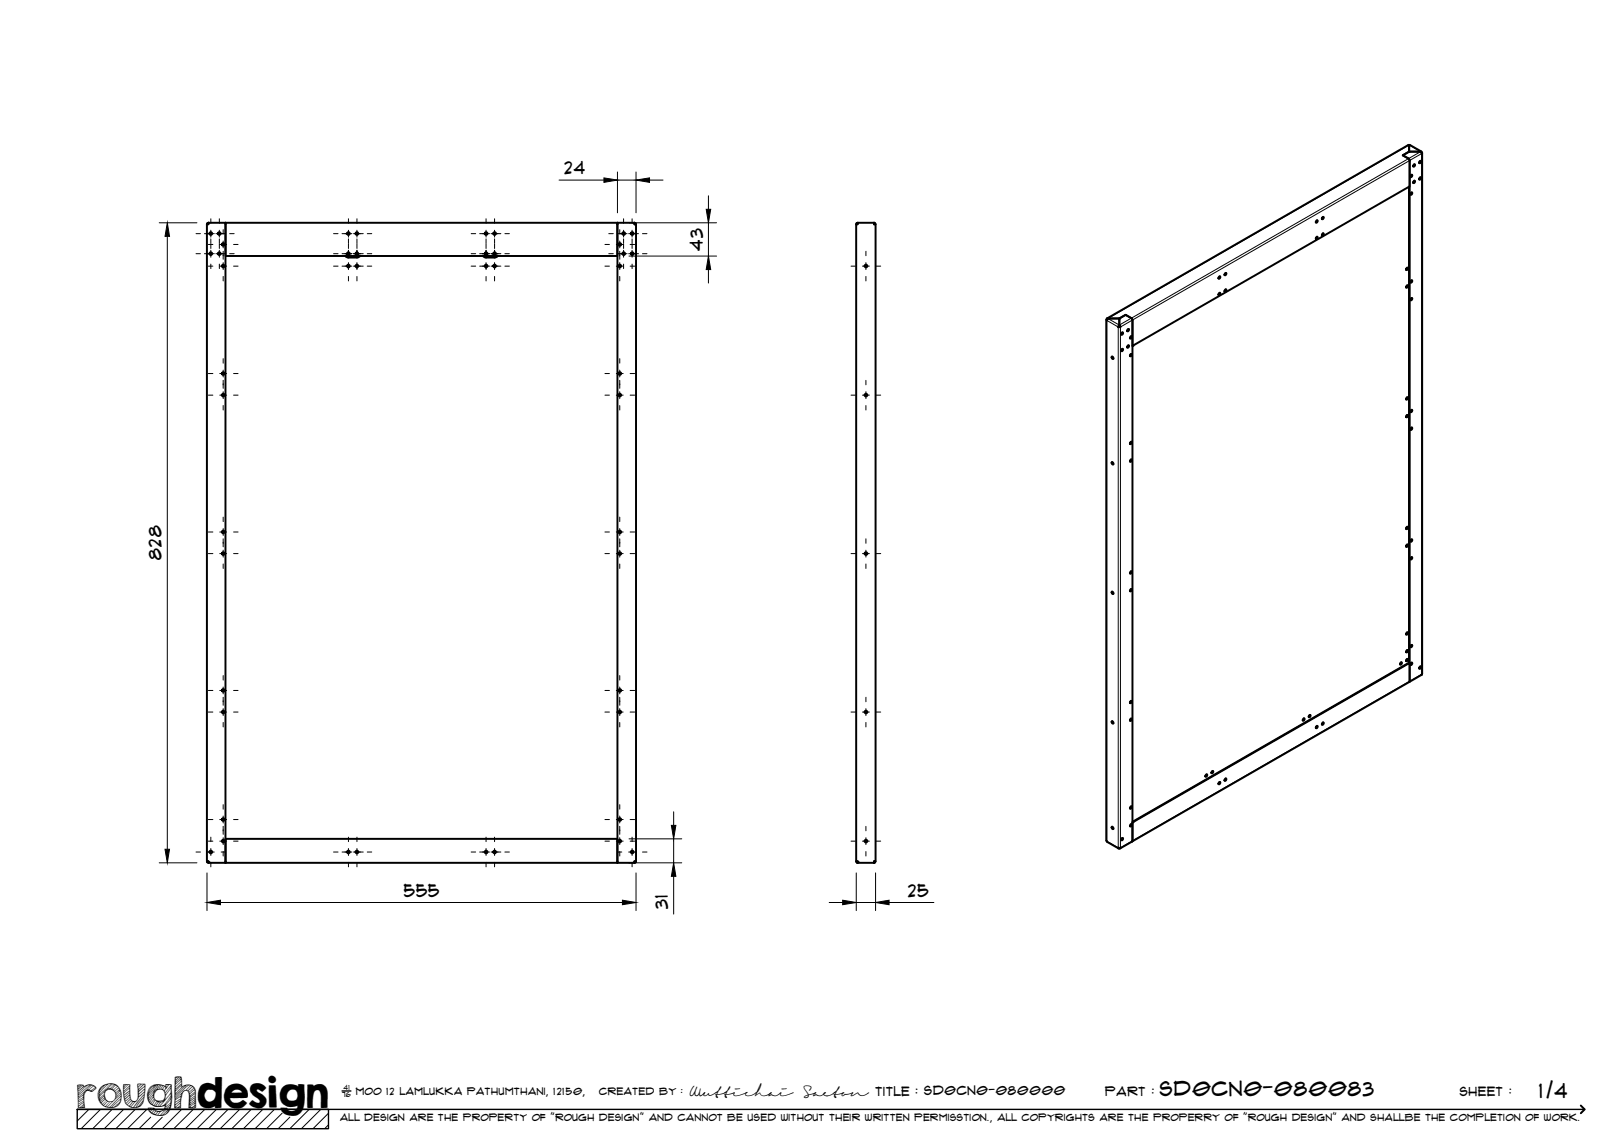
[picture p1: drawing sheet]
<svg xmlns="http://www.w3.org/2000/svg" width="420mm" height="297mm" viewBox="0 0 420 297" stroke-linecap="round" stroke-linejoin="round" font-family="sans-serif">
<!-- layer: Visible -->
<g fill="none" stroke="#000" stroke-width=".51">
<path d="M364.6 39.2v.1M364.6 39.3h.1M364.6 37.7h.1M364.6 37.6h.1M364.6 39.3l-1.7 .9M364.6 39.2l2.9 .1M364.6 39.3h2.9M367.5 39.3l.3 .4v-.3M367.5 39.2h.3l-.1 .3M367.7 39.2l-3-1.7-.1 1.7M367.9 39.6v134.8l-.2 .3-74.8 43M53.5 58v164.9l.4 .4-.2-.5"/>
<path d="M53.9 57.6l-.2 .4M53.9 57.6l-.4 .4M53.9 57.6h4.4M54 57.6l-.1 .4h-.4M58.3 57.6v165.2M58.3 57.6h101.4M58.3 57.8h.1M58.4 57.6v8.6h101.3v-8.6M159.7 57.8h.1M159.7 57.6v165.7M159.7 57.6h4.4M164.1 57.6l.2 .4"/>
<path d="M164.5 58v164.8M221.5 58l.4-.4-.2 .4M221.5 58v164.8M226.1 57.6h-4.2v.4h-.4M226.1 57.6l.2 .4M226.1 57.6l.4 .4h-.4zM226.5 58v164.8h-.4v.5M340.5 57.1l.3-.1 .1 .2-.4 .4zM340.7 57l-.3 .5M342.1 56.3l.3-.2 .1 .2-.4 .4zM342.3 56.1l-.3 .6M362.9 40.2l1.5 .8"/>
<path d="M364.4 41l-1.5-.8 1.7-1-.1-1.7-78.1 44.9M364.4 41l.3 .5M364.6 48.3v123.2M364.7 41.5v6.7l-71.7 41.3v-6.7M364.7 41.5v134.8M365 45.4l.3-.2 .1 .2-.4 .4zM365 49.9l.3-.1 .1 .2-.4 .4zM365.2 45.2l-.3 .6M365.2 49.8l-.3 .5M365.7 46.9l.3-.1 .1 .1-.4 .5zM365.7 42.6l.3-.1 .1 .2-.4 .4zM365.9 46.8l-.3 .5"/>
<path d="M365.9 42.5l-.3 .5M367.3 46l.3-.1v.1l-.4 .5zM367.3 41.8l.3-.2v.2l-.4 .4zM367.5 45.9l-.3 .5M367.5 41.6l-.3 .6M89.3 66.2l.8 .4M90.1 66.6h2.2M93.1 66.2l-.8 .4M128.8 66.2l-.8 .4h-2.2l-.8-.4M315.4 75.9l.3-.1v.1l-.4 .5zM315.4 71.6l.3-.1v.2l-.4 .4zM315.6 75.8l-.3 .5"/>
<path d="M315.6 71.5l-.3 .5M316.9 75l.3-.1 .1 .1-.4 .5zM316.9 70.8l.3-.2 .1 .2-.4 .4zM317.1 74.9l-.3 .5M317.1 70.6l-.3 .6M340.5 61.4l.3-.1 .1 .1-.4 .5zM340.7 61.3l-.3 .5M342.1 60.5l.3-.1 .1 .1-.4 .5zM342.3 60.4l-.3 .5M363.9 69.4l.3-.1 .1 .1-.5 .5zM363.9 74l.3-.2 .1 .2-.5 .4zM364.1 69.3l-.3 .5"/>
<path d="M364.1 73.8l-.3 .6M365 72.7l.3-.2 .1 .2-.4 .4zM365 77.2l.3-.1 .1 .2-.4 .4zM365.2 72.5l-.3 .6M365.2 77.1l-.3 .5M286.2 82.7v134.8l.2 .3 3 1.7M286.4 82.6v.3M286.6 82.4h3l1.6-.9 1.5 .8 .3 .5M286.6 82.4h-.2v.2M286.6 82.4l-.3 .5M286.6 82.4h3M287.7 92.3l.3 .5"/>
<path d="M289.3 84.6h.6M289.4 84.5h.3M289.6 82.4v1.9l-.3 .3M289.6 82.6h.1M289.6 82.4l1.6-.9 1.5 .8 .3 .5M289.6 82.4v1.9l.3 .3-.3-.5-.3 .5M290.2 90.4l.3-.1 .1 .1-.5 .5zM290.2 86.1l.3-.1 .1 .2-.5 .4zM290.4 90.3l-.3 .5M290.4 86l-.3 .5M291.2 81.5h.1M291.7 89.5l.3-.1 .1 .1-.4 .5z"/>
<path d="M291.7 85.3l.3-.2 .1 .2-.4 .4zM292 89.4l-.4 .5M292 85.1l-.4 .6M292.5 87.1l.3-.1v.2l-.4 .4zM292.5 91.7l.3-.1v.1l-.4 .5zM292.7 87l-.4 .5M292.7 91.6l-.4 .5M293 82.8v134.8v-4.8l71.7-41.3v4.8M287.7 119.6l.3 .5M292.5 114.4l.3-.1v.2l-.4 .4zM292.5 119l.3-.1v.1l-.4 .5zM292.7 114.3l-.4 .5"/>
<path d="M292.7 118.9l-.4 .5M363.9 102.9l.3-.1 .1 .2-.5 .4zM363.9 107.5l.3-.1 .1 .1-.5 .5zM364.1 102.8l-.3 .5M364.1 107.4l-.3 .5M365 106.2l.3-.2 .1 .2-.4 .4zM365 110.8l.3-.2 .1 .2-.4 .4zM365.2 106l-.3 .6M365.2 110.6l-.3 .6M363.9 136.4l.3-.1 .1 .2-.5 .4zM364.1 136.3l-.3 .5M365 139.7l.3-.1 .1 .1-.4 .5z"/>
<path d="M365.2 139.5l-.3 .6M287.7 153.1l.3 .5M292.5 147.9l.3-.1v.2l-.4 .4zM292.5 152.5l.3-.1v.2l-.4 .4zM292.7 147.8l-.4 .6M292.7 152.4l-.4 .5M363.9 141l.3-.1 .1 .2-.5 .4zM364.1 140.9l-.3 .5M365 144.3l.3-.1 .1 .1-.4 .5zM365.2 144.1l-.3 .6M362.3 171.5l.3-.1 .1 .1-.4 .5zM362.6 171.4l-.4 .5"/>
<path d="M363.9 163.7l.3-.1 .1 .2-.5 .4zM363.9 168.3l.3-.1 .1 .2-.5 .4zM363.9 170.6l.3-.1 .1 .1-.5 .5zM364.1 163.6l-.3 .6M364.1 168.2l-.3 .5M364.1 170.5l-.3 .5M364.7 171.5l-71.7 41.1M364.7 176.2l-.1 .2 .1-.1M365 167l.3-.1 .1 .1-.4 .5zM365 171.6l.3-.1 .1 .1-.4 .5zM365.2 166.9l-.3 .5M365.2 171.4l-.3 .6"/>
<path d="M367.3 172.6l.3-.2v.2l-.4 .4zM367.5 172.4l-.3 .6M287.7 186.6l.3 .6M292.5 181.5l.3-.2v.2l-.4 .5zM292.5 186l.3-.1v.2l-.4 .4zM292.7 181.3l-.4 .6M292.7 185.9l-.4 .6M313.5 199.6l.3-.1 .1 .1-.4 .5zM313.7 199.5l-.3 .5M337.2 186l.3-.1v.1l-.4 .5zM337.4 185.9l-.4 .5M338.7 185.1l.3-.1 .1 .1-.4 .5z"/>
<path d="M338.9 185l-.3 .5M340.5 188l.3-.2 .1 .2-.4 .4zM340.7 187.8l-.3 .6M342.1 187.1l.3-.2 .1 .2-.4 .4zM342.3 186.9l-.3 .6M287.7 213.9l.3 .6M289.3 219.4h.6l-.5 .1zM290.2 216.9l.3-.1 .1 .2-.5 .4zM290.3 217.2l-.2 .1M290.4 216.8l-.3 .6 .1-.1M292.5 213.4l.3-.2v.2l-.4 .4zM292.5 208.8l.3-.1v.1l-.4 .5z"/>
<path d="M292.7 213.2l-.4 .6M292.7 208.6l-.4 .6M292.9 217.7l-3.1 1.8M312 200.5l.3-.1v.1l-.4 .5zM312.2 200.4l-.3 .5M315.4 202.5l.3-.2v.2l-.4 .4zM315.6 202.3l-.3 .6M316.9 201.6l.3-.2 .1 .2-.4 .4zM317.1 201.4l-.3 .6M53.5 222.8h.4l.1 .5h4.3M53.9 223.3h.1M58.3 222.8v.5"/>
<path d="M58.3 223.3h101.4M58.3 223.1h.1M58.4 222.8v-5.7h101.3v6.2M159.7 223.1h.1M159.7 223.3h4.4M164.3 222.8l-.2 .5M164.5 222.8h-.4v.5M164.5 222.8l-.4 .5M221.5 222.8l.4 .5-.2-.5M221.5 222.8h.4v.5h4.2M221.9 223.3h.1M226.3 222.8l-.2 .5"/>
<path d="M226.5 222.8l-.4 .5"/>
<circle cx="164.3" cy="57.8" r=".23"/>
<circle cx="54.5" cy="65.6" r=".35"/>
<circle cx="54.5" cy="60.4" r=".35"/>
<circle cx="56.7" cy="65.6" r=".35"/>
<circle cx="56.7" cy="60.4" r=".35"/>
<circle cx="57.8" cy="68.8" r=".35"/>
<circle cx="57.8" cy="63.2" r=".35"/>
<circle cx="90.1" cy="68.8" r=".35"/>
<circle cx="90.1" cy="65.6" r=".35"/>
<circle cx="90.1" cy="60.4" r=".35"/>
<circle cx="92.3" cy="68.8" r=".35"/>
<circle cx="92.3" cy="65.6" r=".35"/>
<circle cx="92.3" cy="60.4" r=".35"/>
<circle cx="125.8" cy="65.6" r=".35"/>
<circle cx="125.8" cy="60.4" r=".35"/>
<circle cx="125.8" cy="68.8" r=".35"/>
<circle cx="128" cy="65.6" r=".35"/>
<circle cx="128" cy="60.4" r=".35"/>
<circle cx="128" cy="68.8" r=".35"/>
<circle cx="160.3" cy="63.2" r=".35"/>
<circle cx="160.3" cy="68.8" r=".35"/>
<circle cx="161.4" cy="60.4" r=".35"/>
<circle cx="161.4" cy="65.6" r=".35"/>
<circle cx="163.6" cy="65.6" r=".35"/>
<circle cx="163.6" cy="60.4" r=".35"/>
<circle cx="224" cy="68.8" r=".35"/>
<circle cx="57.8" cy="96.6" r=".35"/>
<circle cx="160.3" cy="96.6" r=".35"/>
<circle cx="287.8" cy="92.6" r=".26"/>
<circle cx="57.8" cy="102.2" r=".35"/>
<circle cx="160.3" cy="102.2" r=".35"/>
<circle cx="224" cy="102.2" r=".35"/>
<circle cx="287.8" cy="119.9" r=".26"/>
<circle cx="57.8" cy="137.6" r=".35"/>
<circle cx="160.3" cy="137.6" r=".35"/>
<circle cx="57.8" cy="143.2" r=".35"/>
<circle cx="160.3" cy="143.2" r=".35"/>
<circle cx="224" cy="143.2" r=".35"/>
<circle cx="287.8" cy="153.4" r=".26"/>
<circle cx="57.8" cy="178.6" r=".35"/>
<circle cx="160.3" cy="178.6" r=".35"/>
<circle cx="57.8" cy="184.2" r=".35"/>
<circle cx="160.3" cy="184.2" r=".35"/>
<circle cx="224" cy="184.2" r=".35"/>
<circle cx="287.8" cy="186.9" r=".26"/>
<circle cx="57.8" cy="212" r=".35"/>
<circle cx="57.8" cy="217.6" r=".35"/>
<circle cx="160.3" cy="212" r=".35"/>
<circle cx="160.3" cy="217.6" r=".35"/>
<circle cx="224" cy="217.6" r=".35"/>
<circle cx="287.8" cy="214.3" r=".26"/>
<circle cx="54.5" cy="220.4" r=".35"/>
<circle cx="90.1" cy="220.4" r=".35"/>
<circle cx="92.3" cy="220.4" r=".35"/>
<circle cx="125.8" cy="220.4" r=".35"/>
<circle cx="128" cy="220.4" r=".35"/>
<circle cx="163.6" cy="220.4" r=".35"/>
</g>
<g fill="#000">
<circle cx="286.6" cy="82.4" r=".25"/>
<circle cx="289.6" cy="82.4" r=".25"/>
<circle cx="293" cy="89.5" r=".25"/>
<circle cx="293" cy="212.8" r=".25"/>
<circle cx="53.9" cy="223.1" r=".25"/>
<circle cx="164.1" cy="223.1" r=".25"/>
<circle cx="221.9" cy="223.1" r=".25"/>
<circle cx="226.1" cy="223.1" r=".25"/>
</g>
<!-- layer: Visible Narrow -->
<path d="M364.6 37.5l-78 44.9 3 1.7 77.9-44.8-2.9-1.8M364.4 48.4v123.1M364.7 41.5h.1M364.7 41.5l-74.8 43.1v134.8l74.8-43.1M364.7 41.5l3.1-1.8v134.8l-3.1 1.8M286.3 82.9l3 1.7v134.8l-3-1.8zM286.5 82.5h.1M292.7 82.3h.1M364.7 176.3h.1" fill="none" stroke="#000" stroke-width=".26"/>
<!-- layer: TitleBlock -->
<path d="M20 287h65v5h-65zM20 287h390M88.5 282.3h2.3" fill="none" stroke="#000" stroke-width=".36"/>
<path d="M409 286.1l1 .9-1 1" fill="none" stroke="#000" stroke-width=".51"/>
<g fill="none" stroke="#000" stroke-width=".26">
<path d="M23 287l-3 3.1M26 287l-5 5M29 287l-5 5M32 287l-5 5M35 287l-5 5M38 287l-5 5M39 289.1l-3 2.9M42 289.1l-3 2.9M47 287l-5 5M50 287l-5 5M53 287l-5 5M56 287l-5 5"/>
<path d="M59 287l-5 5M62 287l-5 5M65 287l-5 5M68 287l-5 5M71 287l-5 5M73 288l-4 4M75 289.1l-3 2.9M80 287l-5 5M83 287l-5 5M85 288l-4 4M85 291l-1 1"/>
</g>
<!-- layer: Smart Centers -->
<g fill="none" stroke="#000" stroke-width=".26">
<path d="M54.5 56.6v1.2M54.5 59.6v1.7M56.7 56.6v1.2M56.7 59.6v1.7M57.7 59.4v1.2M90.1 56.6v1.2M90.1 59.6v1.7M92.4 56.6v1.2M92.4 59.6v1.7M125.8 56.6v1.2M125.8 59.6v1.7M128 56.6v1.2"/>
<path d="M128 59.6v1.7M160.3 59.4v1.2M161.3 56.6v1.2M161.3 59.6v1.7M163.5 56.6v1.2M163.5 59.6v1.7M50.7 60.5h1.2M50.7 65.6h1.2M52.9 60.5h2.5M52.9 65.6h2.5M53.9 68.9h1.2M53.9 63.3h1.2"/>
<path d="M54.5 61.8v1.2M54.5 63.1v1.2M54.5 64.8v1.8M54.5 68.3v1.2M55.9 60.5h2.5M55.9 65.6h2.5M56.7 61.8v1.2M56.7 63.1v1.2M56.7 64.8v1.8M56.7 68.3v1.2M56.9 68.9h1.7M56.9 63.3h1.7"/>
<path d="M57.7 62.4v1.7M57.7 65v2.1M57.7 68v1.8M57.7 71.5v1.2M59.4 60.5h1.2M59.4 65.6h1.2M60.4 68.9h1.2M60.4 63.3h1.2M86.3 68.9h1.2M86.3 60.5h1.2M86.3 65.6h1.2M88.5 68.9h2.5"/>
<path d="M88.5 60.5h2.5M88.5 65.6h2.5M90.1 61.8v1.2M90.1 63.1v1.2M90.1 64.8v1.8M90.1 68v1.8M90.1 71.5v1.2M91.5 68.9h2.5M91.5 60.5h2.5M91.5 65.6h2.5M92.4 61.8v1.2M92.4 63.1v1.2"/>
<path d="M92.4 64.8v1.8M92.4 68v1.8M92.4 71.5v1.2M95 68.9h1.2M95 60.5h1.2M95 65.6h1.2M121.9 68.9h1.2M121.9 60.5h1.2M121.9 65.6h1.2M124.1 68.9h2.5M124.1 60.5h2.5M124.1 65.6h2.5"/>
<path d="M125.8 61.8v1.2M125.8 63.1v1.2M125.8 64.8v1.8M125.8 68v1.8M125.8 71.5v1.2M127 68.9h2.6M127 60.5h2.6M127 65.6h2.6M128 61.8v1.2M128 63.1v1.2M128 64.8v1.8M128 68v1.8"/>
<path d="M128 71.5v1.2M130.6 68.9h1.2M130.6 60.5h1.2M130.6 65.6h1.2M156.5 68.9h1.2M156.5 63.3h1.2M157.5 60.5h1.2M157.5 65.6h1.2M159.4 68.9h1.8M159.4 63.3h1.8M159.7 60.5h2.5M159.7 65.6h2.5"/>
<path d="M160.3 62.4v1.7M160.3 65v2.1M160.3 68v1.8M160.3 71.5v1.2M161.3 61.8v1.2M161.3 63.1v1.2M161.3 64.8v1.8M161.3 68.3v1.2M162.6 60.5h2.6M162.6 65.6h2.6M163 68.9h1.2M163 63.3h1.2"/>
<path d="M163.5 61.8v1.2M163.5 63.1v1.2M163.5 64.8v1.8M163.5 68.3v1.2M166.2 60.5h1.2M166.2 65.6h1.2M220.2 68.9h1.1M223.1 68.9h1.8M224 65v1.2M224 68v1.8M224 71.5v1.2M226.7 68.9h1.2"/>
<path d="M53.9 96.7h1.2M56.9 96.7h1.7M57.7 92.8v1.2M57.7 95.8v1.7M57.7 98.4v2.1M60.4 96.7h1.2M156.5 96.7h1.2M159.4 96.7h1.8M160.3 92.8v1.2M160.3 95.8v1.7M160.3 98.4v2.1M163 96.7h1.2"/>
<path d="M224 98.4v1.2M53.9 102.2h1.2M56.9 102.2h1.7M57.7 101.4v1.8M57.7 104.9v1.2M60.4 102.2h1.2M156.5 102.2h1.2M159.4 102.2h1.8M160.3 101.4v1.8M160.3 104.9v1.2M163 102.2h1.2M220.2 102.2h1.1"/>
<path d="M223.1 102.2h1.8M224 101.4v1.8M224 104.9v1.2M226.7 102.2h1.2M53.9 137.7h1.2M56.9 137.7h1.7M57.7 133.8v1.2M57.7 136.8v1.7M57.7 139.4v2.1M60.4 137.7h1.2M156.5 137.7h1.2M159.4 137.7h1.8"/>
<path d="M160.3 133.8v1.2M160.3 136.8v1.7M160.3 139.4v2.1M163 137.7h1.2M224 139.4v1.2M53.9 143.2h1.2M56.9 143.2h1.7M57.7 142.4v1.8M57.7 145.9v1.2M60.4 143.2h1.2M156.5 143.2h1.2M159.4 143.2h1.8"/>
<path d="M160.3 142.4v1.8M160.3 145.9v1.2M163 143.2h1.2M220.2 143.2h1.1M223.1 143.2h1.8M224 142.4v1.8M224 145.9v1.2M226.7 143.2h1.2M53.9 178.7h1.2M56.9 178.7h1.7M57.7 174.8v1.2M57.7 177.8v1.7"/>
<path d="M60.4 178.7h1.2M156.5 178.7h1.2M159.4 178.7h1.8M160.3 174.8v1.2M160.3 177.8v1.7M163 178.7h1.2M53.9 184.2h1.2M56.9 184.2h1.7M57.7 180.4v2.1M57.7 183.4v1.8M57.7 186.9v1.2M60.4 184.2h1.2"/>
<path d="M156.5 184.2h1.2M159.4 184.2h1.8M160.3 180.4v2.1M160.3 183.4v1.8M160.3 186.9v1.2M163 184.2h1.2M220.2 184.2h1.1M223.1 184.2h1.8M224 180.4v1.2M224 183.4v1.8M224 186.9v1.2M226.7 184.2h1.2"/>
<path d="M53.9 217.6h1.2M53.9 212.1h1.2M54.5 216.6v1.2M54.5 219.5v1.8M56.9 217.6h1.7M56.9 212.1h1.7M57.7 208.2v1.2M57.7 211.1v1.8M57.7 213.8v2.1M57.7 216.8v1.7M60.4 217.6h1.2M60.4 212.1h1.2"/>
<path d="M90.1 216.6v1.2M90.1 219.5v1.8M92.4 216.6v1.2M92.4 219.5v1.8M125.8 216.6v1.2M125.8 219.5v1.8M128 216.6v1.2M128 219.5v1.8M156.5 217.6h1.2M156.5 212.1h1.2M159.4 217.6h1.8M159.4 212.1h1.8"/>
<path d="M160.3 208.2v1.2M160.3 211.1v1.8M160.3 213.8v2.1M160.3 216.8v1.7M163 217.6h1.2M163 212.1h1.2M163.5 216.6v1.2M163.5 219.5v1.8M220.2 217.6h1.1M223.1 217.6h1.8M224 213.8v1.2M224 216.8v1.7"/>
<path d="M226.7 217.6h1.2M50.7 220.5h1.2M53.7 220.5h1.7M54.5 223.1v1.2M57.2 220.5h1.2M57.7 220.3v1.2M86.3 220.5h1.2M88.5 220.5h2.5M90.1 223.1v1.2M91.5 220.5h2.5M92.4 223.1v1.2M95 220.5h1.2"/>
<path d="M121.9 220.5h1.2M124.1 220.5h2.5M125.8 223.1v1.2M127 220.5h2.6M128 223.1v1.2M130.6 220.5h1.2M159.7 220.5h1.2M160.3 220.3v1.2M162.6 220.5h1.8M163.5 223.1v1.2M166.2 220.5h1.2M224 220.3v1.2"/>
</g>
<!-- layer: FD_Dimensions -->
<g fill="none" stroke="#000" stroke-width=".26">
<path d="M41.2 57.6h9.7M144.6 46.6h11.7M159.7 44.5v10.6M159.7 46.6h4.8M162.7 57.6h22.7M164.5 44.5v10.6M168 46.6h3.5M183.3 50.7v3.5M183.3 57.6v8.7M43.3 61.2v158.5M162.7 66.3h22.7M183.3 69.8v3.4"/>
<path d="M162.7 217.1h13.7M174.3 210v3.6M174.3 217.1v6.2M41.2 223.3h9.7M53.6 225.9v9.7M57 233.5h104M162.7 223.3h13.7M164.5 225.9v9.7M174.3 226.7v9.8M214.5 233.5h3.5M221.5 233.5h5M221.5 225.9v9.7"/>
<path d="M226.5 225.9v9.7M230 233.5h11.6"/>
</g>
<path d="M156.3 46l3.4 .6-3.4 .6zM164.5 46.6l3.5-.6v1.2zM182.7 54.2h1.2l-.6 3.4zM43.3 57.6l.6 3.6h-1.2zM183.3 66.3l.6 3.5h-1.2zM42.7 219.7h1.2l-.6 3.6zM173.7 213.6h1.2l-.6 3.5zM53.6 233.5l3.4-.6v1.2zM161 232.9l3.5 .6-3.5 .6zM174.3 223.3l.6 3.4h-1.2zM218 232.9l3.5 .6-3.5 .6zM226.5 233.5l3.5-.6v1.2z" fill="#000" stroke="#000" stroke-width=".26"/>
<text font-size="9.7" x="19.9" y="286.8">roughdesign</text>
<g font-size="5.3">
<text x="300.1" y="283.6">SD0CN0-080083</text>
<text x="398.3" y="284">1/4</text>
</g>
<g font-size="4.6">
<text x="146" y="45.1">24</text>
<text x="181.8" y="64.8" transform="rotate(-90 181.8 64.8)">43</text>
<text x="41.8" y="144.9" transform="rotate(-90 41.8 144.9)">828</text>
<text x="104.5" y="232.1">555</text>
<text x="234.9" y="232">25</text>
<text x="172.8" y="235.1" transform="rotate(-90 172.8 235.1)">31</text>
</g>
<g font-size="3.4">
<text x="178.3" y="283.5">Wuttichai</text>
<text x="208.1" y="283.5">Saeton title : SD0CN0-080000</text>
</g>
<g font-size="3.3">
<text x="286" y="283.5">Part :</text>
<text x="377.7" y="283.5">sheet :</text>
</g>
<g font-size="2.7">
<text x="92.1" y="283.3">moo 12 Lamlukka pathumthani, 12150,</text>
<text x="155" y="283.3">created by :</text>
</g>
<text font-size="2.6" x="88" y="290.1">all design are the property of &quot;rough design&quot; and cannot be used without their written permisstion., all copyrights are the properry of &quot;rough design&quot; and shallbe the completion of work.</text>
<g font-size="1.9">
<text x="88.5" y="283.9">76</text>
<text x="88.9" y="282.1">41</text>
</g>
</svg>
